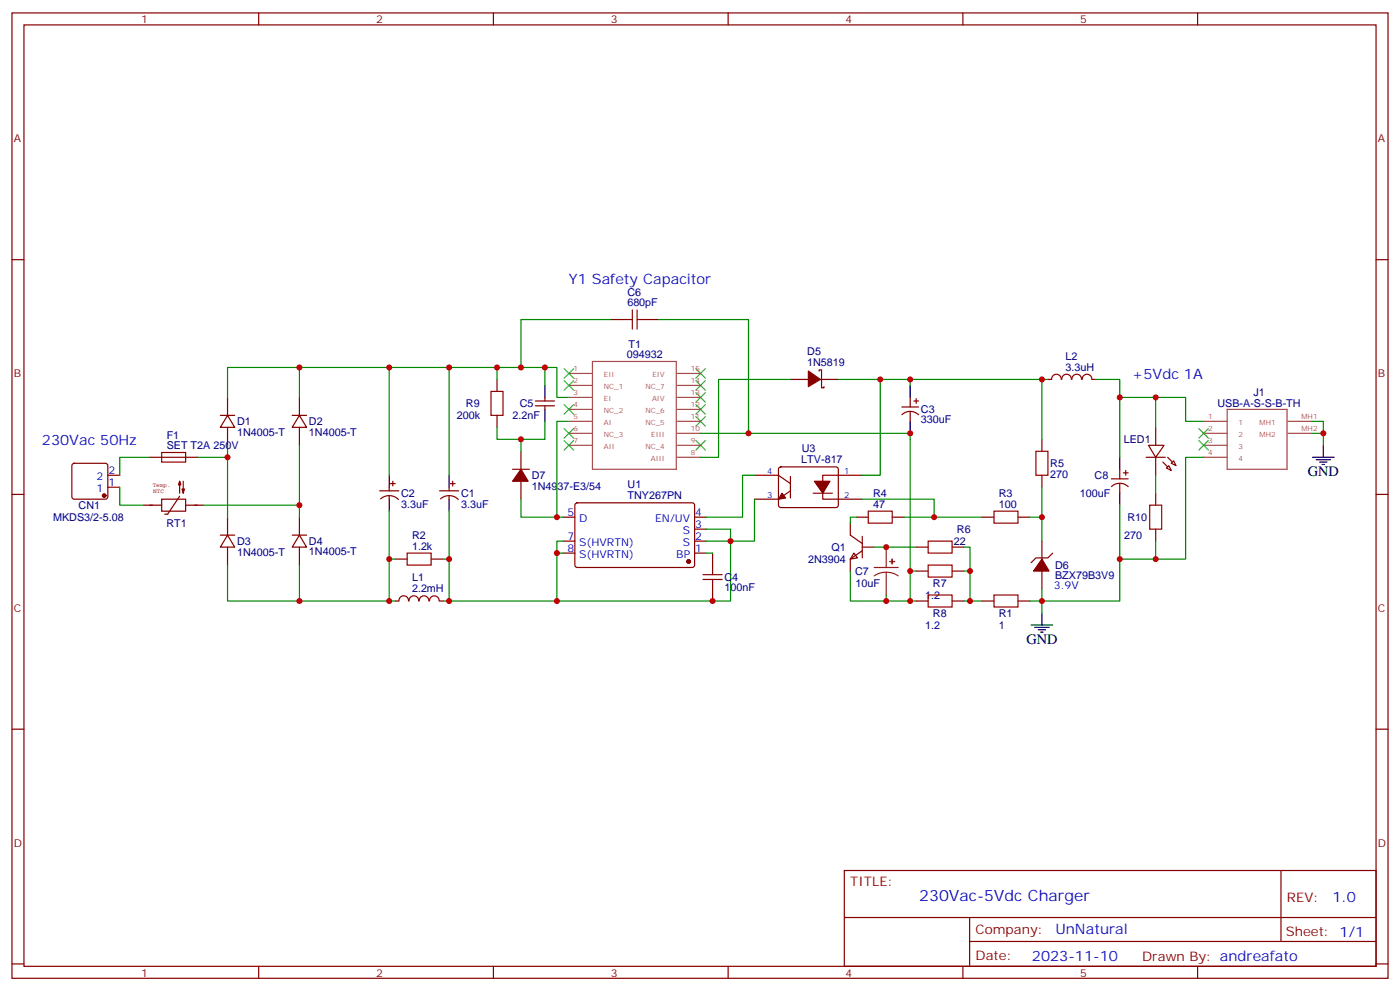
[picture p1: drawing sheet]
<svg xmlns="http://www.w3.org/2000/svg" width="412mm" height="292mm" viewBox="0 0 412 292" stroke-linecap="round" stroke-linejoin="round" font-family="sans-serif">
<g fill="none" stroke="#870000" stroke-width=".35">
<path d="M3.5 3.8h405.4v284.3h-405.4zM7.1 7.3h398.2v277.3h-398.2zM76.2 3.8v3.5M145.3 3.8v3.5M214.5 3.8v3.5M283.6 3.8v3.5M352.8 3.8v3.5M3.5 76.5h3.6M405.3 76.5h3.6M67 117.1v5.2M88.2 117.1v5.2M146.4 111.8v3.5"/>
<path d="M157.7 118.1h5.6M157.7 119.5h5.6M160.5 117.1v1M160.5 119.5v1.1M232.8 111.8h5.3M241.3 109.3v-.4h.7v5.3h.7v-.3M241.7 111.8h5.2M265.6 119.9h5M268.1 117.1v2.8M269.2 118.1h1.4M269.9 117.4v1.4M308.7 111.8h1"/>
<path d="M309.8 111.7a1.41 1.41 0 0 1 1.4-1.5 1.41 1.41 0 0 1 1.4 1.5M312.8 111.7a1.41 1.41 0 0 1 1.4-1.5 1.41 1.41 0 0 1 1.4 1.5M315.8 111.7a1.41 1.41 0 0 1 1.4-1.5 1.41 1.41 0 0 1 1.4 1.5M318.8 111.7a1.41 1.41 0 0 1 1.4-1.5 1.41 1.41 0 0 1 1.4 1.5M321.7 111.8h1.1M21.4 136.7l.5-.2h9.1l.5 .2 .2 .5v9.1l-.2 .5-.5 .2h-9.1l-.5-.2-.2-.5v-9.1zM31.7 140h3.6M44.1 134.7h14.1M64.9 122.3h4.2M67 122.3l2.1 3.6h-4.2zM67 125.9v5.3M86.1 122.3h4.2"/>
<path d="M88.2 122.3l2.1 3.6h-4.2zM88.2 125.9v5.3M146.4 122.3v3.6M151 138.2h4.9M153.5 132.9v5.3M222.2 140h7.1l3.5 2.5M229.5 137.7l.5-.2 16.5 .1 .4 .6v10.9l-.7 .4-16.5-.1-.4-.6v-10.6zM254 140h-11.6v7h11.6M265.7 122.1a3.5 3.5 0 0 1 4.9 .1M268.1 121.3v2.8M306.9 129.4v3.5M306.9 140v3.5"/>
<path d="M329.8 138.2v2.8M330.9 139.3h1.4M331.6 138.6v1.4M3.5 145.6h3.6M31.7 143.5h3.6M64.9 157.6h4.2M67 157.6l2.1 3.5h-4.2zM67 152.3v5.3M86.1 157.6h4.2M88.2 157.6l2.1 3.5h-4.2zM88.2 152.3v5.3M111.8 144.6h5.7"/>
<path d="M112.1 146.9a3.8 3.8 0 0 1 5.3 .2M114.7 143.5v1.1M114.7 146v1M115 142.5h1.4M115.7 141.7v1.5M129.5 144.6h5.6M129.8 146.9a3.8 3.8 0 0 1 5.2 .2M132.3 143.5v1.1M132.3 146v1M132.6 142.5h1.5M133.3 141.7v1.5M153.5 141.7v5.3"/>
<path d="M165.8 159.4h3.5M165.8 152.3h3.5M169.6 148.3l.4-.2 34.2 .1 .4 .6-.1 17.9-.6 .4h-34.1l-.5-.7v-17.6zM204.6 159.4h3.5M204.6 155.9h3.5M204.6 152.3h3.5M232.8 144.6l-3.5 2.4h-7.1M232.8 140.3v6.4M239.5 145.3h5.7M250.5 154.1v3.5l3.5 2.5M252.2 152.3h3.6M254 158v6.3"/>
<path d="M262.8 152.3h3.5M289.3 152.3h3.5M299.9 152.3h3.5M306.9 159.4v5.3M327.4 141h4.9M327.4 143.3a3.5 3.5 0 0 1 4.9 0M329.8 142.5v2.8M405.3 145.6h3.6M67 161.1v5.3M88.2 161.1v5.3M116.4 177h1.1M116.4 164.7h3.5"/>
<path d="M117.5 177a1.41 1.41 0 0 1 1.4-1.5 1.41 1.41 0 0 1 1.4 1.5M120.5 177a1.41 1.41 0 0 1 1.4-1.5 1.41 1.41 0 0 1 1.4 1.5M123.5 177a1.41 1.41 0 0 1 1.4-1.5 1.41 1.41 0 0 1 1.4 1.5M126.5 177a1.41 1.41 0 0 1 1.4-1.5 1.41 1.41 0 0 1 1.5 1.5M127 164.7h3.5M129.5 177h1M165.8 162.9h3.5M204.6 162.9h3.5M209.9 162.9v3.5M209.9 173.5v3.5M251.5 162.9l1.1 1.4-2.1 .4zM254 162.2l-3.5 2.5v3.5"/>
<path d="M254 161.1h3.5M269.9 161.1h3.5M269.9 177h3.5M269.9 168.2h3.5M280.5 161.1h3.5M280.5 177h3.5M280.5 168.2h3.5M289.3 177h3.5M299.9 177h3.5M306.9 168.2v5.3M310.1 162.9l-1.4 1.4h-3.5l-1.5 1.4M3.5 214.8h3.6"/>
<path d="M405.3 214.8h3.6M248.7 256.4h156.6v28.2h-156.6zM377.3 256.4v20.9M248.7 270.2h156.5M285.6 277.3h119.6M285.6 270.2v14.2M3.5 283.9h3.6M76.2 284.6v3.5M145.3 284.6v3.5M214.5 284.6v3.5M283.6 284.6v3.5M352.8 284.6v3.5"/>
<path d="M405.3 283.9h3.6"/>
</g>
<g fill="#870000" stroke="#870000" stroke-width=".35">
<path d="M306.9 164.7l2.1 3.5h-4.6z"/>
<path d="M230.4 145.3l1 1.4-2.1 .3z"/>
<path d="M239.9 141.7h4.6l-2.1 3.6z"/>
<path d="M238.1 109.3l3.6 2.5-3.6 2.1z"/>
<path d="M153.5 138.2l2.1 3.5h-4.6z"/>
<circle cx="202.8" cy="165.4" r=".53"/>
<circle cx="30.7" cy="146" r=".53"/>
</g>
<g fill="#850000" stroke="#850000" stroke-width=".35">
<path d="M52.9 141.7v3.6z"/>
<path d="M53.6 144h.7l-.3 1.3z"/>
<path d="M54 141.7v3.6z"/>
<path d="M52.9 141.7l.4 1.1h-.7z"/>
</g>
<path d="M42.3 148.8h5.3M44.1 148.8h.9M47.6 147h7.1v3.6h-7.1zM52.9 146.2l-3.5 5.2h-.9M54.7 148.8h5.3M57.3 148.8h.9" fill="none" stroke="#850000" stroke-width=".35"/>
<g fill="none" stroke="#000" stroke-width=".35">
<path d="M160.5 113.5v3.6M268.1 113.5v3.6M114.7 140v3.5M132.3 140v3.5M160.5 120.6v3.5M268.1 124.1v3.5M329.8 134.7v3.5M386.6 134.7h6.4M387.7 135.4h4.2M388.8 136.1h2.1M389.5 136.8h.7M389.8 131.2v3.5"/>
<path d="M114.7 147v3.6M132.3 147v3.6M329.8 145.3v3.5"/>
</g>
<g fill="#8c2424" stroke="#8c2424" stroke-width=".35">
<path d="M262.8 164.7v1.4z"/>
<path d="M262.1 165.4h1.4z"/>
</g>
<path d="M257.5 167.1h7.1M261.1 168.6l1.8 .2 1.7 .8M261.1 168.6l-1.9 .2-1.7 .8M261.1 161.1v6M261.1 168.6v6.7" fill="none" stroke="#8c2424" stroke-width=".35"/>
<g fill="none" stroke="#a10000" stroke-width=".35">
<path d="M144.6 115.3h3.6v7h-3.6zM47.6 133.3h7.1v2.8h-7.1zM305.2 132.9h3.5v7.1h-3.5zM255.8 150.6h7v3.5h-7zM273.4 159.4h7.1v3.5h-7.1zM292.8 150.6h7.1v3.5h-7.1zM119.9 162.9h7.1v3.5h-7.1zM207.1 170.7h5.6M207.1 169.3h5.6M209.9 166.4v2.9M209.9 170.7v2.8M273.4 166.4h7.1v3.6h-7.1z"/>
<path d="M273.4 175.3h7.1v3.5h-7.1zM292.8 175.3h7.1v3.5h-7.1z"/>
</g>
<g fill="none" stroke="#008700" stroke-width=".35">
<path d="M88.2 108.2v8.9M114.7 108.2h-47.7v8.9M132.3 108.2v31.8M146.4 111.8v-3.6h-31.7v31.8M146.4 108.2h14.1v5.3M160.5 108.2h3.5v8.9h3.6M246.9 111.8h12.4v28.2h-5.3M259.3 111.8h8.8v1.7M268.1 111.8h40.6M306.9 111.8v17.6M322.8 111.8h7v22.9M329.8 117.1h19.4v7h5.3"/>
<path d="M44.1 134.7h-8.8v5.3M58.2 134.7h8.8M67 131.2v21.1M88.2 131.2v17.6M153.5 129.4v3.5M160.5 124.1v5.3h-14.1v-3.5M167.6 124.1h-3.6v28.2M220.5 127.6h47.6v49.4M222.2 140h-3.5v12.3h-10.6M354.5 134.7h-5.3v30h-19.4M386.3 127.6h3.5v3.6M386.3 124.1h3.5v3.5"/>
<path d="M35.3 143.5v5.3h7M60 148.8h28.2v3.5M114.7 150.6v14.1M132.3 150.6v14.1M153.5 147v5.3h12.3M165.8 159.4h-1.8v3.5h1.8M208.1 155.9h7.1v3.5M208.1 159.4h7.1M215.2 159.4v17.6h-51.2M222.2 147v12.4h-7M252.2 152.3h-1.7v1.8M254 147h21.2v5.3"/>
<path d="M266.3 152.3h23M303.4 152.3h3.5v7.1M306.9 143.5v8.8M329.8 148.8v28.2h-22.9M67 166.4v10.6h21.2M88.2 166.4v10.6h28.2M116.4 164.7h-1.7v12.3M130.5 164.7h1.8v12.3h-1.8M164 162.9v14.1h-31.7M208.1 162.9h1.8M250.5 168.2v8.8h10.6M257.5 161.1h12.4"/>
<path d="M261.1 175.3v1.7h7M268.1 177h1.8M268.1 168.2h1.8M284 161.1h1.8v15.9h-1.8M284 168.2h1.8M285.8 177h3.5M306.9 173.5v3.5h-3.5"/>
</g>
<g fill="none" stroke="#3c3" stroke-width=".35">
<path d="M166.2 108.6l2.8 2.8M166.2 112.1l2.8 2.8M166.2 119.2l2.8 2.8M169 108.6l-2.8 2.8M169 112.1l-2.8 2.8M169 119.2l-2.8 2.8M205 119.2l2.8 2.8M205 115.6l2.8 2.9M205 112.1l2.8 2.8M205 108.6l2.8 2.8M207.8 119.2l-2.8 2.8M207.8 115.6l-2.8 2.9"/>
<path d="M207.8 112.1l-2.8 2.8M207.8 108.6l-2.8 2.8M166.2 126.2l2.8 2.8M166.2 129.8l2.8 2.8M169 126.2l-2.8 2.8M169 129.8l-2.8 2.8M205 129.8l2.8 2.8M205 122.7l2.8 2.8M207.8 129.8l-2.8 2.8M207.8 122.7l-2.8 2.8M353.1 126.2l2.9 2.8M353.1 129.8l2.9 2.8"/>
<path d="M356 126.2l-2.9 2.8M356 129.8l-2.9 2.8"/>
</g>
<g fill="none" stroke="#a64a4a" stroke-width=".35">
<path d="M167.6 110h6.9M167.6 113.5h6.9M167.6 117.1h6.9M174.5 106.5h24.7v31.7h-24.7zM199.4 110h7M199.4 113.5h7M199.4 117.1h7M167.6 120.6h6.9M167.6 124.1h6.9M167.6 127.6h6.9M167.6 131.2h6.9M199.4 120.6h7"/>
<path d="M199.4 124.1h7M199.4 127.6h7M199.4 131.2h7M199.4 134.7h7M354.5 124.1h7M354.5 127.6h7M354.5 131.2h7M354.5 134.7h7M361.5 120.6h17.6v17.6h-17.6zM379.3 124.1h7M379.3 127.6h7"/>
</g>
<path d="M338.3 131.2h4.6l-2.5 3.5z" fill="#fff" stroke="#870000" stroke-width=".35"/>
<path d="M337.6 134.7h5.7z" fill="#f00" stroke="#870000" stroke-width=".35"/>
<g fill="#870000" stroke="#870000" stroke-width=".35">
<path d="M344 134.7l1.4 1.4z"/>
<path d="M342.5 136.1l1.5 1.4z"/>
</g>
<g fill="#fff" stroke="#870000" stroke-width=".35">
<path d="M345 136.5l.7-.8 .7 1.5z"/>
<path d="M343.6 137.9l.7-.7 .7 1.4z"/>
</g>
<path d="M179.9 94.1h3.5M190.5 94.1h3.5M340.4 125.9v5.3M340.4 134.7v5.3M340.4 145.3v3.5M340.4 155.9v3.5" fill="none" stroke="#870000" stroke-width=".35"/>
<path d="M179.9 94.1h-26.4v14.1M194 94.1h26.5v33.5h-14.1M232.8 111.8h-21.1v22.9h-5.3M340.4 117.1v8.8M340.4 140v5.3M340.4 159.4v5.3M306.9 177v3.6" fill="none" stroke="#008700" stroke-width=".35"/>
<path d="M183.4 94.1h2.9M186.3 91.3v5.6M187.7 94.1h2.8M187.7 91.3v5.6M338.7 148.8h3.5v7.1h-3.5z" fill="none" stroke="#a10000" stroke-width=".35"/>
<path d="M303.7 184.1h6.4M304.8 184.8h4.2M305.9 185.5h2.1M306.6 186.2h.7M306.9 180.6v3.5" fill="none" stroke="#000" stroke-width=".35"/>
<g fill="#c00">
<circle cx="88.2" cy="148.8" r=".88"/>
<circle cx="88.2" cy="177" r=".88"/>
<circle cx="114.7" cy="177" r=".88"/>
<circle cx="114.7" cy="164.7" r=".88"/>
<circle cx="132.3" cy="164.7" r=".88"/>
<circle cx="114.7" cy="108.2" r=".88"/>
<circle cx="88.2" cy="108.2" r=".88"/>
<circle cx="132.3" cy="108.2" r=".88"/>
<circle cx="146.4" cy="108.2" r=".88"/>
<circle cx="153.5" cy="129.4" r=".88"/>
<circle cx="132.3" cy="177" r=".88"/>
<circle cx="160.5" cy="108.2" r=".88"/>
<circle cx="164" cy="162.9" r=".88"/>
<circle cx="164" cy="152.3" r=".88"/>
<circle cx="164" cy="177" r=".88"/>
<circle cx="209.9" cy="177" r=".88"/>
<circle cx="215.2" cy="159.4" r=".88"/>
<circle cx="259.3" cy="111.8" r=".88"/>
<circle cx="306.9" cy="152.3" r=".88"/>
<circle cx="306.9" cy="177" r=".88"/>
<circle cx="275.2" cy="152.3" r=".88"/>
<circle cx="261.1" cy="161.1" r=".88"/>
<circle cx="268.1" cy="111.8" r=".88"/>
<circle cx="285.8" cy="168.2" r=".88"/>
<circle cx="285.8" cy="177" r=".88"/>
<circle cx="268.1" cy="168.2" r=".88"/>
<circle cx="268.1" cy="177" r=".88"/>
<circle cx="261.1" cy="177" r=".88"/>
<circle cx="389.8" cy="127.6" r=".88"/>
<circle cx="67" cy="134.7" r=".88"/>
<circle cx="329.8" cy="164.7" r=".88"/>
<circle cx="329.8" cy="117.1" r=".88"/>
<circle cx="340.4" cy="117.1" r=".88"/>
<circle cx="340.4" cy="164.7" r=".88"/>
<circle cx="153.5" cy="108.2" r=".88"/>
<circle cx="220.5" cy="127.6" r=".88"/>
<circle cx="306.9" cy="111.8" r=".88"/>
<circle cx="268.1" cy="127.6" r=".88"/>
</g>
<text font-size="4.6" fill="#00f" x="270.8" y="265.4">230Vac-5Vdc Charger</text>
<g font-size="4.2" fill="#00f">
<text x="167.6" y="83.5">Y1 Safety Capacitor</text>
<text x="333.4" y="111.8">+5Vdc 1A</text>
<text x="12.3" y="131.2">230Vac 50Hz</text>
<text x="392.5" y="265.7">1.0</text>
<text x="310.9" y="275.2">UnNatural</text>
<text x="304" y="283">2023-11-10</text>
</g>
<g font-size="4.2">
<text x="385.2" y="140.3">GND</text>
<text x="302.3" y="189.7">GND</text>
</g>
<g font-size="3.9" fill="#800">
<text x="250.5" y="261">TITLE:</text>
<text x="379.1" y="265.7">REV:</text>
<text x="287.4" y="275.2">Company:</text>
<text x="378.7" y="275.8">Sheet: 1/1</text>
<text x="287.4" y="282.9">Date:</text>
<text x="336.4" y="282.9">Drawn By: andreafato</text>
</g>
<g font-size="3.2" fill="#800">
<text x="41.6" y="6.8">1</text>
<text x="110.8" y="6.8">2</text>
<text x="179.9" y="6.8">3</text>
<text x="249.1" y="6.8">4</text>
<text x="318.2" y="6.8">5</text>
<text x="4.1" y="41.9">A</text>
<text x="405.9" y="41.9">A</text>
<text x="4.1" y="111.1">B</text>
<text x="405.9" y="111.1">B</text>
<text x="4.1" y="180.2">C</text>
<text x="405.9" y="180.2">C</text>
<text x="4.1" y="249.3">D</text>
<text x="405.9" y="249.3">D</text>
<text x="41.6" y="287.6">1</text>
<text x="110.8" y="287.6">2</text>
<text x="179.9" y="287.6">3</text>
<text x="249.1" y="287.6">4</text>
<text x="318.2" y="287.6">5</text>
</g>
<g font-size="3.2" fill="#000080">
<text x="184.8" y="87.2">C6</text>
<text x="184.8" y="90.2">680pF</text>
<text x="184.6" y="105.4">094932</text>
<text x="185.2" y="102.4">T1</text>
<text x="237.8" y="107.9">1N5819</text>
<text x="237.8" y="104.7">D5</text>
<text x="313.9" y="106">L2</text>
<text x="313.9" y="109.2">3.3uH</text>
<text x="137.2" y="120">R9</text>
<text x="153.1" y="120">C5</text>
<text x="358.6" y="120">USB-A-S-S-B-TH</text>
<text x="369.3" y="116.5">J1</text>
<text x="69.8" y="125.2">D1</text>
<text x="91" y="125.2">D2</text>
<text x="134.5" y="123.5">200k</text>
<text x="151" y="123.5">2.2nF</text>
<text x="271.3" y="124.7">330uF</text>
<text x="271.3" y="121.8">C3</text>
<text x="49.1" y="129.2">F1</text>
<text x="69.8" y="128.3">1N4005-T</text>
<text x="91" y="128.3">1N4005-T</text>
<text x="331" y="130.5">LED1</text>
<text x="49.1" y="132.2">SET T2A 250V</text>
<text x="236" y="136.5">LTV-817</text>
<text x="236.2" y="133.2">U3</text>
<text x="309.4" y="137.6">R5</text>
<text x="156.6" y="141.1">D7</text>
<text x="184.9" y="143.9">U1</text>
<text x="309.4" y="140.8">270</text>
<text x="322.5" y="141.1">C8</text>
<text x="23.2" y="150">CN1</text>
<text x="118.2" y="149.6">3.3uF</text>
<text x="118.2" y="146.4">C2</text>
<text x="135.8" y="149.6">3.3uF</text>
<text x="135.8" y="146.4">C1</text>
<text x="156.6" y="144.3">1N4937-E3/54</text>
<text x="184.9" y="147">TNY267PN</text>
<text x="257.2" y="149.5">47</text>
<text x="257.2" y="146.3">R4</text>
<text x="294.2" y="149.5">100</text>
<text x="294.2" y="146.3">R3</text>
<text x="318.1" y="146.4">100uF</text>
<text x="15.7" y="153.5">MKDS3/2-5.08</text>
<text x="49" y="155.3">RT1</text>
<text x="332.1" y="153.5">R10</text>
<text x="69.8" y="160.5">D3</text>
<text x="91" y="160.6">D4</text>
<text x="121.4" y="161.9">1.2k</text>
<text x="121.4" y="158.7">R2</text>
<text x="280.9" y="160.6">22</text>
<text x="281.9" y="157">R6</text>
<text x="331.2" y="158.8">270</text>
<text x="69.8" y="163.7">1N4005-T</text>
<text x="91" y="163.5">1N4005-T</text>
<text x="238.1" y="165.9">2N3904</text>
<text x="244.9" y="162.3">Q1</text>
<text x="310.8" y="167.5">D6</text>
<text x="121.4" y="171.3">L1</text>
<text x="213.4" y="171">C4</text>
<text x="251.9" y="169.4">C7</text>
<text x="252" y="172.9">10uF</text>
<text x="274.8" y="172.9">R7</text>
<text x="310.8" y="170.7">BZX79B3V9</text>
<text x="121.4" y="174.4">2.2mH</text>
<text x="213.4" y="174.2">100nF</text>
<text x="272.5" y="176.4">1.2</text>
<text x="272.5" y="185.3">1.2</text>
<text x="274.8" y="181.7">R8</text>
<text x="294.2" y="185.3">1</text>
<text x="294.2" y="181.7">R1</text>
</g>
<g font-size="3.2" fill="#00f">
<text x="28.4" y="141.4">2</text>
<text x="31.9" y="143.2">1</text>
<text x="31.9" y="139.6">2</text>
<text x="28.4" y="144.9">1</text>
<text x="167.1" y="152">5</text>
<text x="170.6" y="153.7">D</text>
<text x="193" y="153.7">EN/UV</text>
<text x="204.8" y="155.5">3</text>
<text x="204.8" y="152">4</text>
<text x="167.1" y="159">7</text>
<text x="170.6" y="160.8">S(HVRTN)</text>
<text x="201.1" y="160.8">S</text>
<text x="201.1" y="157.3">S</text>
<text x="204.8" y="159">2</text>
<text x="167.1" y="162.6">8</text>
<text x="170.6" y="164.3">S(HVRTN)</text>
<text x="199.2" y="164.3">BP</text>
<text x="204.8" y="162.6">1</text>
<text x="310.4" y="173.5">3.9V</text>
</g>
<g font-size="2.5" fill="#00f">
<text x="226" y="139.6">4</text>
<text x="248.7" y="139.6">1</text>
<text x="226" y="146.7">3</text>
<text x="248.7" y="146.7">2</text>
</g>
<g font-size="2.1" fill="#a54b4b">
<text x="168.9" y="109.3">1</text>
<text x="168.9" y="112.8">2</text>
<text x="177.9" y="111">EII</text>
<text x="192.2" y="111">EIV</text>
<text x="203.5" y="112.8">14</text>
<text x="203.5" y="109.3">15</text>
<text x="168.9" y="116.4">3</text>
<text x="168.9" y="119.9">4</text>
<text x="177.9" y="114.6">NC_1</text>
<text x="177.9" y="118.1">EI</text>
<text x="190.1" y="114.6">NC_7</text>
<text x="192.1" y="118.1">AIV</text>
<text x="203.5" y="119.9">12</text>
<text x="203.5" y="116.4">13</text>
<text x="168.9" y="123.4">5</text>
<text x="177.9" y="121.6">NC_2</text>
<text x="177.9" y="125.1">AI</text>
<text x="190.1" y="125.1">NC_5</text>
<text x="190.1" y="121.6">NC_6</text>
<text x="203.5" y="123.4">11</text>
<text x="355.9" y="123.4">1</text>
<text x="364.8" y="125.1">1</text>
<text x="371" y="125.1">MH1</text>
<text x="383.4" y="123.4">MH1</text>
<text x="168.9" y="126.9">6</text>
<text x="168.9" y="130.5">7</text>
<text x="177.9" y="128.7">NC_3</text>
<text x="191.8" y="128.7">EIII</text>
<text x="203.5" y="130.5">9</text>
<text x="203.5" y="126.9">10</text>
<text x="355.9" y="126.9">2</text>
<text x="355.9" y="130.5">3</text>
<text x="364.8" y="128.7">2</text>
<text x="371" y="128.7">MH2</text>
<text x="383.4" y="126.9">MH2</text>
<text x="177.9" y="132.2">AII</text>
<text x="190.1" y="132.2">NC_4</text>
<text x="191.7" y="135.7">AIII</text>
<text x="203.5" y="134">8</text>
<text x="355.9" y="134">4</text>
<text x="364.8" y="132.2">3</text>
<text x="364.8" y="135.7">4</text>
</g>
<g font-size="1.8" fill="#840000">
<text x="45" y="143.5">Temp.</text>
<text x="45.2" y="145.3">NTC</text>
</g>
</svg>
